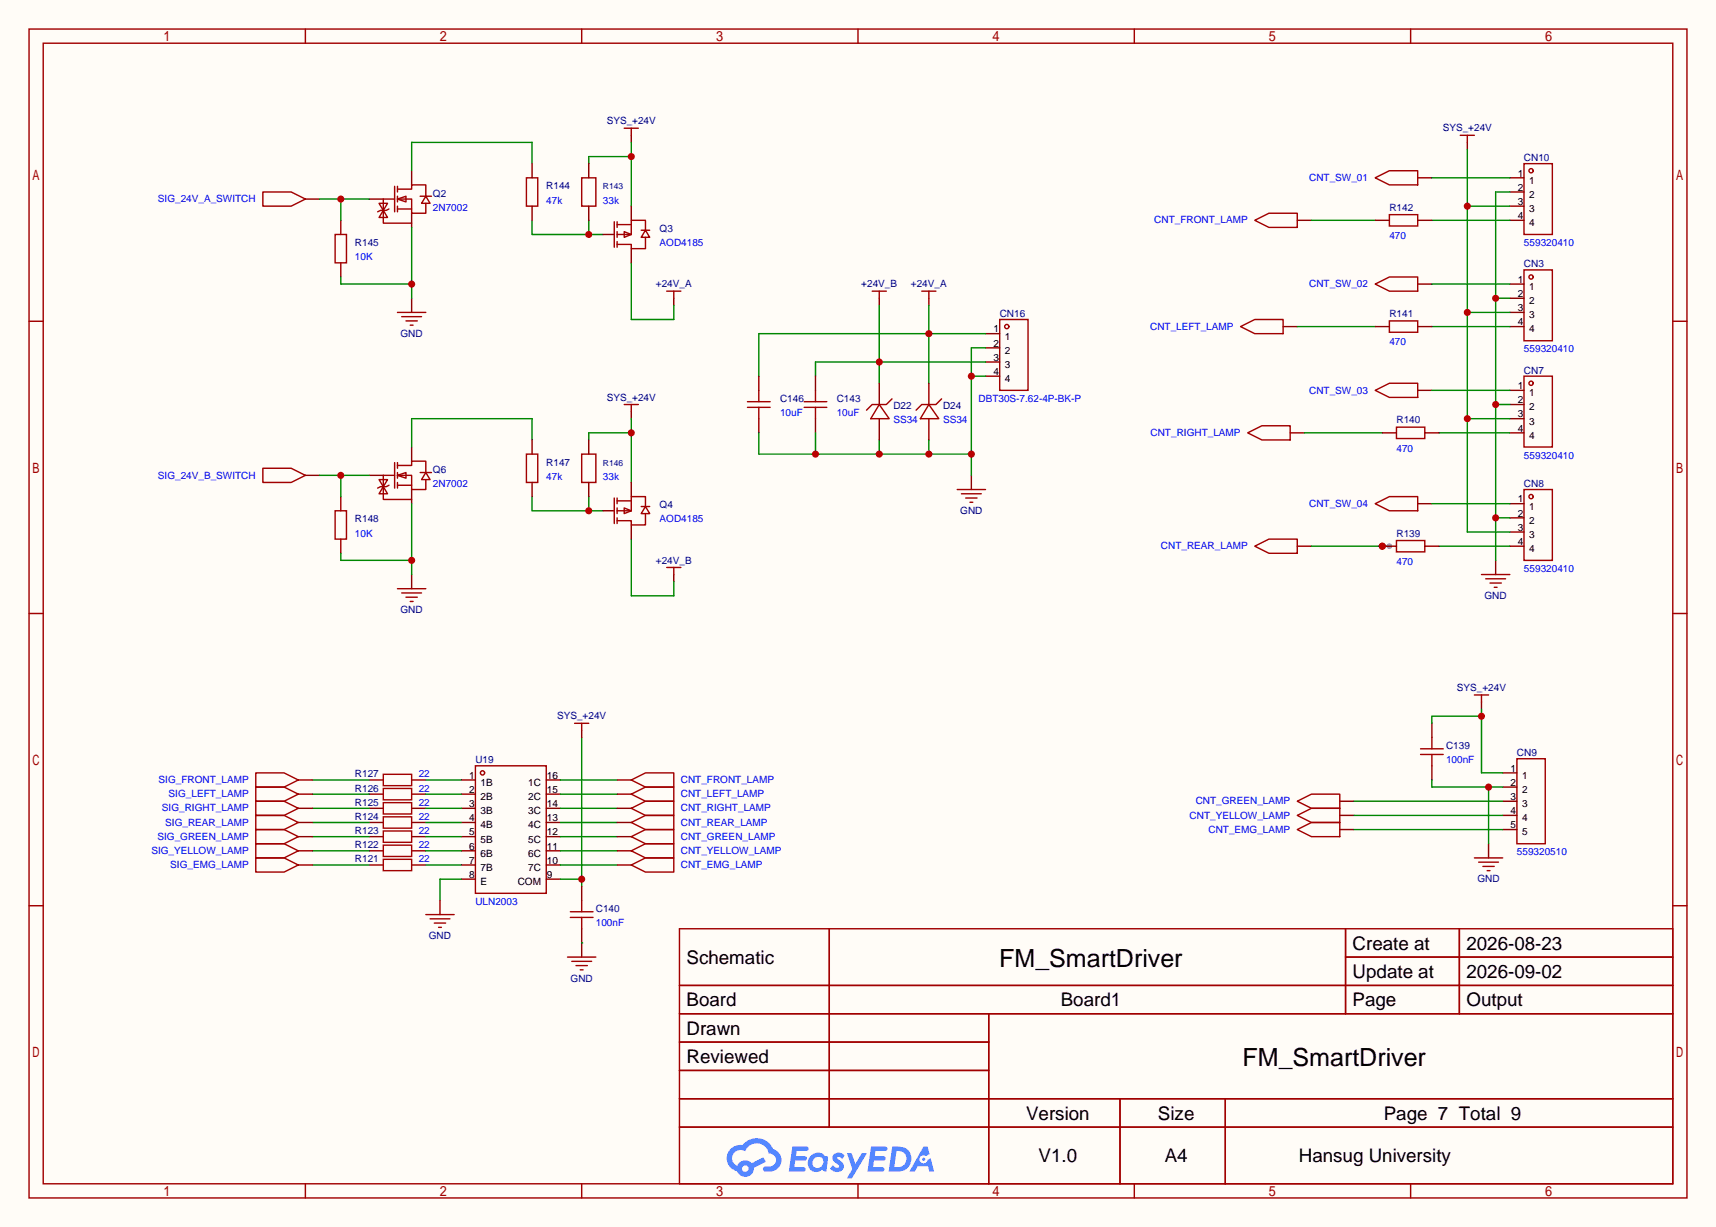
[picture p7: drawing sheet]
<svg xmlns="http://www.w3.org/2000/svg" width="308mm" height="220mm" viewBox="0 0 308 220" stroke-linecap="round" stroke-linejoin="round" font-family="sans-serif">
<path d="M0 0h307.6v220h-307.6z" fill="#fffcf7"/>
<g fill="none" stroke="#a10000" stroke-width=".25">
<path d="M5.2 5.2h297.2v209.6h-297.2zM7.7 7.7h292.1v204.5h-292.1zM54.7 5.2v2.5M104.3 5.2v2.5M153.8 5.2v2.5M203.3 5.2v2.5M252.9 5.2v2.5M5.2 57.6h2.5M299.8 57.6h2.6M5.2 110h2.5M299.8 110h2.6M5.2 162.4h2.5"/>
<path d="M121.8 166.5h178v45.7h-178zM121.8 176.7h178M148.7 166.5v35.6M241.2 166.5v15.2M241.2 171.6h58.6M261.6 166.5v15.2M299.8 162.4h2.6M121.8 181.7h178M121.8 186.8h55.4M121.8 197h178M121.8 191.9h55.4M177.2 181.7v30.5"/>
<path d="M200.8 197v15.2M219.6 197v15.2M54.7 212.2v2.6M104.3 212.2v2.6M121.8 202.1h178M153.8 212.2v2.6M203.3 212.2v2.6M252.9 212.2v2.6"/>
</g>
<g fill="#5487ff">
<path d="M149.5 206.9a1.3 1.3 0 0 1 1.9 .3l-.4 .6a.54 .54 0 0 0-1-.2l.2 .2a1.58 1.58 0 0 1 1 1.5 1.43 1.43 0 0 1-2.4 .2l.5-.6a.64 .64 0 0 0 .5 .5 .64 .64 0 0 0 .6-.3l-.1-.3a1.6 1.6 0 0 1-1.1-1.5z"/>
<path d="M151.8 206.7h.8l.7 2 1.2-2h.9l-2.7 4.5h-.9l1-1.6z"/>
<path d="M142 205.5h1.7a1.31 1.31 0 0 1 1.2 .2 .4 .4 0 0 1-.3 .6h-1.8l-.1 1h1.6a.4 .4 0 0 1 .3 .4 .4 .4 0 0 1-.4 .4h-1.6l-.2 1.2 .8-.1a1.23 1.23 0 0 1 1.2 .2 .39 .39 0 0 1-.4 .6h-2.6z"/>
<path d="M156.1 205.5h1.7a1.32 1.32 0 0 1 1.2 .2 .39 .39 0 0 1-.3 .6h-1.8l-.1 1h1.6a.4 .4 0 0 1 .4 .4 .4 .4 0 0 1-.5 .4h-1.6l-.2 1.1h.8a1.23 1.23 0 0 1 1.2 .2 .39 .39 0 0 1-.4 .6h-2.6z"/>
<path d="M165.5 205.6h.8l.3 1.3-.6 .3a.75 .75 0 0 0-1.1 .3 .75 .75 0 0 0 .5 1.1 .75 .75 0 0 0 .9-.7l.5-.3 .6 2.4h-.8l-.3-.9h-1.8l-.5 .9h-1z"/>
<path d="M159.9 205.6l-.6 4.4h1.4a2.27 2.27 0 0 0 2.7-2.3 2.27 2.27 0 0 0-2.7-2.1zM160.7 206.3a1.5 1.5 0 0 1 1.8 1.6 1.5 1.5 0 0 1-1.9 1.3h-.3z"/>
<path d="M145.4 207.2a1.62 1.62 0 0 0-.4 2.1 1.62 1.62 0 0 0 2 .6l.3-.2 .4 .2 .4 .1 .3-2.4-.1-.3-.5-.1a1.58 1.58 0 0 0-2.4 0zM146 207.7a.98 .98 0 0 1 1.5 .2 .98 .98 0 0 1-.6 1.4 .94 .94 0 0 1-1.2-.4 .94 .94 0 0 1 .3-1.2z"/>
<path d="M131 206a2.37 2.37 0 0 0 1.1 4 1.54 1.54 0 0 0 1.8 1 1.54 1.54 0 0 0 1.2-1.6l2.2-1.1-.5-.8-2.1 1a1.57 1.57 0 0 0-2.6 .5 1.5 1.5 0 0 1-.7-2.1 1.5 1.5 0 0 1 2.2-.5 2.23 2.23 0 0 1 2.3-1.4 2.23 2.23 0 0 1 2 1.8 1.16 1.16 0 0 1 1.2 1.1 1.16 1.16 0 0 1-1.1 1.2h-.7a.47 .47 0 0 0-.5 .4 .47 .47 0 0 0 .4 .5 2.23 2.23 0 0 0 2.2-.6 2.23 2.23 0 0 0 .5-2.3 2.16 2.16 0 0 0-1.3-1.1 3.2 3.2 0 0 0-5.5-.7l-1.1 .1zM133 209.5a.6 .6 0 0 1 1.2 0 .6 .6 0 0 1-1.2 0z"/>
<circle cx="165.6" cy="207.8" r=".28"/>
</g>
<g fill="none" stroke="#a10000" stroke-width=".25">
<path d="M71.2 56h5.1M72 56.8h3.6M72.8 57.5h2M73.5 58.3h.5M171.6 87.8h5.1M172.3 88.5h3.6M173.1 89.3h2M173.9 90h.5M71.2 105.5h5.1M72 106.3h3.6M72.8 107.1h2M73.5 107.8h.5"/>
<path d="M265.6 103h5M266.3 103.8h3.6M267.1 104.5h2M267.8 105.3h.6M85.2 137.3h12.7v22.8h-12.7zM264.3 153.8h5.1M265 154.6h3.6M265.8 155.3h2M266.6 156.1h.5M76.3 164h5.1M77.1 164.7h3.5M77.9 165.5h2"/>
<path d="M78.6 166.2h.5M101.7 171.6h5.1M102.5 172.3h3.5M103.3 173.1h2M104 173.9h.5"/>
<circle cx="86.5" cy="138.6" r=".38"/>
</g>
<g fill="none" stroke="#870000" stroke-width=".25">
<path d="M73.8 53.5v2.5M174.1 85.2v2.6M73.8 103v2.5M268.1 100.5v2.5M82.7 139.8h2.5M97.9 139.8h2.6M82.7 142.4h2.5M82.7 144.9h2.5M82.7 147.4h2.5M82.7 150h2.5M82.7 152.5h2.5M82.7 155.1h2.5"/>
<path d="M82.7 157.6h2.5M97.9 142.4h2.6M97.9 144.9h2.6M97.9 147.4h2.6M97.9 150h2.6M97.9 152.5h2.6M97.9 155.1h2.6M97.9 157.6h2.6M266.8 151.3v2.5M78.9 161.4v2.6M104.3 169v2.6"/>
</g>
<path d="M104.3 132.2v26.7M82.7 157.6h-3.8v3.8M100.5 157.6h3.8" fill="none" stroke="#008700" stroke-width=".25"/>
<circle cx="104.3" cy="157.6" r=".63" fill="#c00"/>
<g fill="none" stroke="#870000" stroke-width=".25">
<path d="M54.7 35.7h2.6M61.1 39.5v2.5M113.2 24.3v1.2M263 25.5v1.3M61.1 47.1v2.6M120.8 53.5v1.2M157.6 53.5v1.2M166.5 53.5v1.2M176.7 59.8h2.5M113.2 73.8v1.3M176.7 62.4h2.5M176.7 64.9h2.5"/>
<path d="M176.7 67.4h2.5M54.7 85.2h2.6M61.1 89v2.6M61.1 96.6v2.6M120.8 103v1.3M53.5 139.8h2.5M66.2 139.8h2.5M73.8 139.8h2.5M104.3 130.9v1.3M256.7 129.7v2.5M256.7 137.3v2.5M265.6 125.9v1.2"/>
<path d="M53.5 142.4h2.5M53.5 150h2.5M53.5 144.9h2.5M53.5 147.4h2.5M53.5 152.5h2.5M53.5 155.1h2.5M66.2 142.4h2.5M66.2 150h2.5M66.2 144.9h2.5M66.2 147.4h2.5M66.2 152.5h2.5M66.2 155.1h2.5"/>
<path d="M73.8 142.4h2.5M73.8 150h2.5M73.8 144.9h2.5M73.8 147.4h2.5M73.8 152.5h2.5M73.8 155.1h2.5M104.3 158.9v2.5M104.3 166.5v2.5"/>
</g>
<g fill="none" stroke="#a10000" stroke-width=".25">
<path d="M47.1 34.4h5.1l2.5 1.3-2.5 1.3h-5.1zM111.9 23h2.5M113.2 23v1.3M261.7 24.3h2.6M263 24.3v1.2M60.1 42h2v5.1h-2zM119.5 52.2h2.5M120.8 52.2v1.3M156.3 52.2h2.6M157.6 52.2v1.3M165.2 52.2h2.6M166.5 52.2v1.3"/>
<path d="M179.2 57.3h5.1v12.7h-5.1zM111.9 72.5h2.5M113.2 72.5v1.3M47.1 83.9h5.1l2.5 1.3-2.5 1.3h-5.1zM60.1 91.6h2v5h-2zM119.5 101.7h2.5M120.8 101.7v1.3M45.8 138.6h5.1l2.6 1.2-2.6 1.3h-5.1zM68.7 138.8h5.1v2h-5.1zM103 129.7h2.5M104.3 129.7v1.2M254.6 135.3h4.1"/>
<path d="M254.6 134.2h4.1M256.7 132.2v2M256.7 135.3v2M264.3 124.6h2.5M265.6 124.6v1.3M45.8 141.1h5.1l2.6 1.3-2.6 1.2h-5.1zM45.8 143.6h5.1l2.6 1.3-2.6 1.3h-5.1zM45.8 146.2h5.1l2.6 1.2-2.6 1.3h-5.1zM45.8 148.7h5.1l2.6 1.3-2.6 1.3h-5.1zM45.8 151.3h5.1l2.6 1.2-2.6 1.3h-5.1zM45.8 153.8h5.1l2.6 1.3-2.6 1.2h-5.1zM68.7 141.4h5.1v2h-5.1z"/>
<path d="M68.7 149h5.1v2h-5.1zM68.7 143.9h5.1v2h-5.1zM68.7 146.4h5.1v2.1h-5.1zM68.7 151.5h5.1v2h-5.1zM68.7 154.1h5.1v2h-5.1zM102.2 164.5h4.1M102.2 163.4h4.1M104.3 161.4v2M104.3 164.5v2"/>
<circle cx="180.5" cy="58.5" r=".38"/>
</g>
<g fill="none" stroke="#008700" stroke-width=".25">
<path d="M166.5 54.7v14M176.7 59.8h-40.7v7.6M56 139.8h10.2M76.3 139.8h6.4M100.5 139.8h10.1M56 142.4h10.2M56 150h10.2M56 144.9h10.2M56 152.5h10.2M56 147.4h10.2M56 155.1h10.2M76.3 142.4h6.4"/>
<path d="M76.3 150h6.4M76.3 144.9h6.4M76.3 152.5h6.4M76.3 147.4h6.4M76.3 155.1h6.4M100.5 142.4h10.1M100.5 150h10.1M100.5 144.9h10.1M100.5 152.5h10.1M100.5 147.4h10.1M100.5 155.1h10.1"/>
</g>
<circle cx="166.5" cy="59.8" r=".63" fill="#c00"/>
<path d="M157.6 54.7v14M176.7 64.9h-30.5v2.5" fill="none" stroke="#008700" stroke-width=".25"/>
<circle cx="157.6" cy="64.9" r=".63" fill="#c00"/>
<g fill="none" stroke="#a10000" stroke-width=".25">
<path d="M273.2 29.3h5.1v12.7h-5.1zM273.2 48.4h5.1v12.7h-5.1zM273.2 67.4h5.1v12.7h-5.1zM273.2 87.8h5.1v12.7h-5.1zM271.9 136h5.1v15.3h-5.1z"/>
<circle cx="274.4" cy="30.6" r=".38"/>
<circle cx="274.4" cy="49.7" r=".38"/>
<circle cx="274.4" cy="68.7" r=".38"/>
<circle cx="274.4" cy="89" r=".38"/>
</g>
<g fill="none" stroke="#870000" stroke-width=".25">
<path d="M270.6 31.9h2.6M270.6 34.4h2.6M270.6 37h2.6M270.6 39.5h2.6M270.6 50.9h2.6M270.6 53.5h2.6M270.6 56h2.6M270.6 58.5h2.6M270.6 70h2.6M270.6 72.5h2.6M270.6 75.1h2.6M270.6 77.6h2.6"/>
<path d="M270.6 90.3h2.6M270.6 92.8h2.6M270.6 95.4h2.6M270.6 97.9h2.6M269.4 138.6h2.5M269.4 141.1h2.5M269.4 143.6h2.5M269.4 146.2h2.5M269.4 148.7h2.5"/>
</g>
<path d="M265.6 127.1v11.5h3.8M265.6 128.4h-8.9v1.3" fill="none" stroke="#008700" stroke-width=".25"/>
<circle cx="265.6" cy="128.4" r=".63" fill="#c00"/>
<path d="M134 73h4M134 72h4M136 70v2M136 73v2.1M144.1 73h4.1M144.1 72h4.1M146.2 70v2M146.2 73v2.1" fill="none" stroke="#a10000" stroke-width=".25"/>
<path d="M136 67.4v2.6M136 75.1v2.5M146.2 67.4v2.6M146.2 75.1v2.5" fill="none" stroke="#870000" stroke-width=".25"/>
<path d="M256.7 139.8v1.3h12.7M266.8 141.1v10.2" fill="none" stroke="#008700" stroke-width=".25"/>
<circle cx="266.8" cy="141.1" r=".63" fill="#c00"/>
<g fill="none" stroke="#870000" stroke-width=".25">
<path d="M232.5 39.5h2.6M254.1 31.9h2.6M230 58.5h2.5M254.1 50.9h2.6M231.3 77.6h2.5M254.1 70h2.6M232.5 97.9h2.6M254.1 90.3h2.6M110.6 139.8h2.6M110.6 144.9h2.6M110.6 155.1h2.6M110.6 147.4h2.6"/>
<path d="M110.6 152.5h2.6M110.6 142.4h2.6M110.6 150h2.6M240.2 143.6h2.5M240.2 146.2h2.5M240.2 148.7h2.5"/>
</g>
<g fill="none" stroke="#a10000" stroke-width=".25">
<path d="M224.9 39.5l2.6-1.3h5v2.6h-5zM246.5 31.9l2.5-1.3h5.1v2.5h-5.1zM222.4 58.5l2.5-1.2h5.1v2.5h-5.1zM246.5 50.9l2.5-1.2h5.1v2.5h-5.1zM223.6 77.6l2.6-1.3h5.1v2.6h-5.1zM246.5 70l2.5-1.3h5.1v2.5h-5.1zM224.9 97.9l2.6-1.3h5v2.6h-5zM246.5 90.3l2.5-1.3h5.1v2.6h-5.1zM113.2 139.8l2.5-1.2h5.1v2.5h-5.1zM113.2 144.9l2.5-1.3h5.1v2.6h-5.1zM113.2 155.1l2.5-1.3h5.1v2.5h-5.1zM113.2 147.4l2.5-1.2h5.1v2.5h-5.1z"/>
<path d="M113.2 152.5l2.5-1.2h5.1v2.5h-5.1zM113.2 142.4l2.5-1.3h5.1v2.5h-5.1zM113.2 150l2.5-1.3h5.1v2.6h-5.1zM232.5 143.6l2.6-1.2h5.1v2.5h-5.1zM232.5 146.2l2.6-1.3h5.1v2.5h-5.1zM232.5 148.7l2.6-1.3h5.1v2.6h-5.1z"/>
</g>
<path d="M263 26.8v68.6h7.6M263 37h7.6M263 56h7.6M263 75.1h7.6M242.7 143.6h26.7M242.7 146.2h26.7M242.7 148.7h26.7" fill="none" stroke="#008700" stroke-width=".25"/>
<g fill="#c00">
<circle cx="263" cy="37" r=".63"/>
<circle cx="263" cy="56" r=".63"/>
<circle cx="263" cy="75.1" r=".63"/>
</g>
<path d="M256.7 39.5h13.9M270.6 34.4h-2.5v66.1M256.7 58.5h13.9M268.1 53.5h2.5M257.9 77.6h12.7M268.1 72.5h2.5M257.9 97.9h12.7M268.1 92.8h2.5" fill="none" stroke="#008700" stroke-width=".25"/>
<g fill="#c00">
<circle cx="268.1" cy="53.5" r=".63"/>
<circle cx="268.1" cy="72.5" r=".63"/>
<circle cx="268.1" cy="92.8" r=".63"/>
</g>
<path d="M256.7 31.9h13.9M256.7 70h13.9M235.1 97.9h13.9" fill="none" stroke="#008700" stroke-width=".25"/>
<circle cx="247.8" cy="97.9" r=".63" fill="#c00"/>
<circle cx="249" cy="97.9" r=".51" fill="#999"/>
<path d="M95.4 39.5v2.5h12.7M105.5 39.5v2.5M235.1 39.5h11.4M232.5 58.5h14M256.7 50.9h13.9M233.8 77.6h14M256.7 90.3h13.9" fill="none" stroke="#008700" stroke-width=".25"/>
<circle cx="105.5" cy="42" r=".63" fill="#c00"/>
<path d="M95.4 89v2.6h12.7M105.5 89v2.6" fill="none" stroke="#008700" stroke-width=".25"/>
<circle cx="105.5" cy="91.6" r=".63" fill="#c00"/>
<path d="M66.2 35.7h2.5M73.8 30.6v2.5M73.8 38.2v2.6M66.2 85.2h2.5M73.8 80.1v2.6M73.8 87.8v2.5" fill="none" stroke="#870000" stroke-width=".25"/>
<g fill="none" stroke="#a10000" stroke-width=".25">
<path d="M67.9 36.4h1.6l-.8 1.3zM68.7 37.7l.8 1.3h-1.6zM69.7 37.5l-.5 .2h-1l-.5 .3M70.7 35.7h-2v4.3h5.1M70.7 33.4v4.6M71.2 35.7h2.6v2.5h2.5v-1.8M71.2 33.9h2.6v-.8h2.5v2.1M71.2 35.7l1.6-.5v1zM71.2 33.4v1M71.2 35.2v1M71.2 37v1M71.2 37.5h2.6"/>
<path d="M75.3 35.2h2M76.3 35.2l.8 1.2h-1.5zM67.9 86h1.6l-.8 1.2zM68.7 87.2l.8 1.3h-1.6zM69.7 87l-.5 .2h-1l-.5 .3M70.7 85.2h-2v4.3h5.1M70.7 82.9v4.6M71.2 85.2h2.6v2.6h2.5v-1.8M71.2 83.4h2.6v-.7h2.5v2M71.2 85.2l1.6-.5v1zM71.2 82.9v1M71.2 84.7v1"/>
<path d="M71.2 86.5v1M71.2 87h2.6M75.3 84.7h2M76.3 84.7l.8 1.3h-1.5z"/>
</g>
<path d="M95.4 29.3v-3.8h-21.6v5.1M61.1 49.7v1.2h12.7M73.8 40.8v12.7M95.4 78.9v-3.8h-21.6v5" fill="none" stroke="#008700" stroke-width=".25"/>
<circle cx="73.8" cy="50.9" r=".63" fill="#c00"/>
<path d="M61.1 99.2v1.3h12.7M73.8 90.3v12.7" fill="none" stroke="#008700" stroke-width=".25"/>
<circle cx="73.8" cy="100.5" r=".63" fill="#c00"/>
<path d="M57.3 35.7h8.9M61.1 35.7v3.8" fill="none" stroke="#008700" stroke-width=".25"/>
<circle cx="61.1" cy="35.7" r=".63" fill="#c00"/>
<path d="M57.3 85.2h8.9M61.1 85.2v3.8" fill="none" stroke="#008700" stroke-width=".25"/>
<circle cx="61.1" cy="85.2" r=".63" fill="#c00"/>
<path d="M136 77.6v3.8h38.1M146.2 77.6v3.8M157.6 78.9v2.5M166.5 78.9v2.5M174.1 67.4h2.6M176.7 62.4h-2.6v22.8" fill="none" stroke="#008700" stroke-width=".25"/>
<g fill="#c00">
<circle cx="174.1" cy="67.4" r=".63"/>
<circle cx="174.1" cy="81.4" r=".63"/>
<circle cx="166.5" cy="81.4" r=".63"/>
<circle cx="157.6" cy="81.4" r=".63"/>
<circle cx="146.2" cy="81.4" r=".63"/>
</g>
<path d="M113.2 75.1v11.4M113.2 77.6h-7.7v1.3" fill="none" stroke="#008700" stroke-width=".25"/>
<circle cx="113.2" cy="77.6" r=".63" fill="#c00"/>
<path d="M113.2 25.5v11.5M113.2 28.1h-7.7v1.2" fill="none" stroke="#008700" stroke-width=".25"/>
<circle cx="113.2" cy="28.1" r=".63" fill="#c00"/>
<path d="M113.2 47.1v10.2h7.6v-2.6M113.2 96.6v10.2h7.6v-2.5" fill="none" stroke="#008700" stroke-width=".25"/>
<g fill="none" stroke="#870000" stroke-width=".25">
<path d="M95.4 29.3v2.6M95.4 37v2.5M105.5 29.3v2.6M105.5 37v2.5M113.2 37v2.5M108.1 42h2M113.2 44.6v2.5M95.4 78.9v2.5M105.5 78.9v2.5M157.6 68.7v3.8M157.6 75.1v3.8M166.5 68.7v3.8"/>
<path d="M166.5 75.1v3.8M95.4 86.5v2.5M105.5 86.5v2.5M108.1 91.6h2M113.2 86.5v2.5M113.2 94.1v2.5M247.8 97.9h2.5M255.4 97.9h2.5"/>
</g>
<g fill="none" stroke="#a10000" stroke-width=".25">
<path d="M94.4 31.9h2v5.1h-2zM104.3 31.9h2.5v5.1h-2.5zM110.1 39.8v4.5M110.6 39.8v1M110.6 41.5v1M110.6 43.3v1M110.6 40.3h2.6M111.9 41.5l1.3 .5-1.3 .5zM114.9 41.3h1.6M115.7 41.3v-1.8h-2.5v2.5h-2.6M115.7 42.5v2.1h-2.5v-.8h-2.6M115.7 41.3l.8 1.2h-1.6z"/>
<path d="M157.6 72.5l1.8 2.6h-3.3zM159.9 71.5l-1 1h-2.6l-1 1M166.5 72.5l1.8 2.6h-3.3zM168.8 71.5l-1 1h-2.6l-1 1M94.4 81.4h2v5.1h-2zM104.3 81.4h2.5v5.1h-2.5zM110.1 89.3v4.6M110.6 89.3v1M110.6 91.1v1M110.6 92.8v1.1M110.6 89.8h2.6M111.9 91.1l1.3 .5-1.3 .5z"/>
<path d="M114.9 90.8h1.6M115.7 90.8v-1.8h-2.5v2.6h-2.6M115.7 92.1v2h-2.5v-.8h-2.6M115.7 90.8l.8 1.3h-1.6zM250.3 96.9h5.1v2h-5.1z"/>
</g>
<circle cx="247.8" cy="97.9" r=".63" fill="#c00"/>
<path d="M249 38.5h5.1v2h-5.1zM249 57.5h5.1v2.1h-5.1zM250.3 76.6h5.1v2h-5.1z" fill="none" stroke="#a10000" stroke-width=".25"/>
<path d="M246.5 39.5h2.5M254.1 39.5h2.6M246.5 58.5h2.5M254.1 58.5h2.6M247.8 77.6h2.5M255.4 77.6h2.5" fill="none" stroke="#870000" stroke-width=".25"/>
<path d="M104.3 169h.1" fill="none" stroke="#008700" stroke-width=".25"/>
<g font-size="4.5">
<text x="179.1" y="173.4">FM_SmartDriver</text>
<text x="222.7" y="191.1">FM_SmartDriver</text>
</g>
<g font-size="3.4">
<text x="123.1" y="172.8">Schematic</text>
<text x="242.5" y="170.3">Create at</text>
<text x="262.9" y="170.3">2026-08-23</text>
<text x="242.5" y="175.3">Update at</text>
<text x="262.9" y="175.3">2026-09-02</text>
<text x="123.1" y="180.4">Board</text>
<text x="123.1" y="185.5">Drawn</text>
<text x="190.1" y="180.4">Board1</text>
<text x="242.5" y="180.4">Page</text>
<text x="262.9" y="180.4">Output</text>
<text x="123.1" y="190.6">Reviewed</text>
<text x="183.9" y="200.7">Version</text>
<text x="207.6" y="200.7">Size</text>
<text x="248" y="200.7">Page 7 Total 9</text>
<text x="186.2" y="208.4">V1.0</text>
<text x="208.8" y="208.4">A4</text>
<text x="232.8" y="208.4">Hansug University</text>
</g>
<g font-size="1.8" fill="#000080">
<text x="108.7" y="22.3">SYS_+24V</text>
<text x="258.6" y="23.6">SYS_+24V</text>
<text x="273.2" y="28.9">CN10</text>
<text x="77.6" y="35.2">Q2</text>
<text x="97.9" y="34">R144</text>
<text x="118.2" y="41.6">Q3</text>
<text x="249" y="37.8">R142</text>
<text x="63.6" y="44.1">R145</text>
<text x="273.2" y="47.9">CN3</text>
<text x="117.6" y="51.5">+24V_A</text>
<text x="154.4" y="51.5">+24V_B</text>
<text x="163.3" y="51.5">+24V_A</text>
<text x="179.2" y="56.8">CN16</text>
<text x="249" y="56.8">R141</text>
<text x="71.8" y="60.4">GND</text>
<text x="108.7" y="71.8">SYS_+24V</text>
<text x="273.2" y="67">CN7</text>
<text x="139.8" y="72.1">C146</text>
<text x="150" y="72.1">C143</text>
<text x="160.1" y="73.3">D22</text>
<text x="169" y="73.3">D24</text>
<text x="250.3" y="75.9">R140</text>
<text x="97.9" y="83.5">R147</text>
<text x="77.6" y="84.8">Q6</text>
<text x="273.2" y="87.3">CN8</text>
<text x="63.6" y="93.7">R148</text>
<text x="118.2" y="91.1">Q4</text>
<text x="172.1" y="92.1">GND</text>
<text x="117.6" y="101">+24V_B</text>
<text x="250.3" y="96.2">R139</text>
<text x="266.1" y="107.4">GND</text>
<text x="71.8" y="109.9">GND</text>
<text x="261.1" y="123.9">SYS_+24V</text>
<text x="99.9" y="129">SYS_+24V</text>
<text x="85.2" y="136.8">U19</text>
<text x="259.2" y="134.3">C139</text>
<text x="271.9" y="135.6">CN9</text>
<text x="63.6" y="141.9">R126</text>
<text x="63.6" y="139.4">R127</text>
<text x="63.6" y="149.5">R123</text>
<text x="63.6" y="144.5">R125</text>
<text x="63.6" y="147">R124</text>
<text x="63.6" y="152.1">R122</text>
<text x="63.6" y="154.6">R121</text>
<text x="264.8" y="158.2">GND</text>
<text x="106.8" y="163.5">C140</text>
<text x="76.9" y="168.3">GND</text>
<text x="102.3" y="176">GND</text>
</g>
<g font-size="1.8" fill="#00f">
<text x="234.7" y="32.4">CNT_SW_01</text>
<text x="28.3" y="36.3">SIG_24V_A_SWITCH</text>
<text x="77.6" y="37.8">2N7002</text>
<text x="97.9" y="36.5">47k</text>
<text x="108.1" y="36.5">33k</text>
<text x="206.9" y="40.1">CNT_FRONT_LAMP</text>
<text x="63.6" y="46.7">10K</text>
<text x="118.2" y="44.1">AOD4185</text>
<text x="249" y="42.9">470</text>
<text x="273.2" y="44.1">559320410</text>
<text x="234.7" y="51.5">CNT_SW_02</text>
<text x="206.2" y="59.1">CNT_LEFT_LAMP</text>
<text x="249" y="61.9">470</text>
<text x="273.2" y="63.2">559320410</text>
<text x="234.7" y="70.5">CNT_SW_03</text>
<text x="139.8" y="74.6">10uF</text>
<text x="150" y="74.6">10uF</text>
<text x="160.1" y="75.9">SS34</text>
<text x="169" y="75.9">SS34</text>
<text x="175.4" y="72.1">DBT30S-7.62-4P-BK-P</text>
<text x="206.2" y="78.2">CNT_RIGHT_LAMP</text>
<text x="250.3" y="81">470</text>
<text x="273.2" y="82.2">559320410</text>
<text x="28.3" y="85.8">SIG_24V_B_SWITCH</text>
<text x="77.6" y="87.3">2N7002</text>
<text x="97.9" y="86">47k</text>
<text x="108.1" y="86">33k</text>
<text x="118.2" y="93.7">AOD4185</text>
<text x="234.7" y="90.9">CNT_SW_04</text>
<text x="63.6" y="96.2">10K</text>
<text x="208.1" y="98.5">CNT_REAR_LAMP</text>
<text x="250.3" y="101.3">470</text>
<text x="273.2" y="102.5">559320410</text>
<text x="259.2" y="136.8">100nF</text>
<text x="28.4" y="140.4">SIG_FRONT_LAMP</text>
<text x="30.2" y="142.9">SIG_LEFT_LAMP</text>
<text x="75.1" y="141.9">22</text>
<text x="75.1" y="139.4">22</text>
<text x="122" y="142.9">CNT_LEFT_LAMP</text>
<text x="122" y="140.4">CNT_FRONT_LAMP</text>
<text x="29" y="145.5">SIG_RIGHT_LAMP</text>
<text x="29.6" y="148">SIG_REAR_LAMP</text>
<text x="75.1" y="149.5">22</text>
<text x="75.1" y="144.5">22</text>
<text x="75.1" y="147">22</text>
<text x="122" y="145.5">CNT_RIGHT_LAMP</text>
<text x="122" y="148">CNT_REAR_LAMP</text>
<text x="213.2" y="146.7">CNT_YELLOW_LAMP</text>
<text x="214.3" y="144.2">CNT_GREEN_LAMP</text>
<text x="216.6" y="149.3">CNT_EMG_LAMP</text>
<text x="27.1" y="153.1">SIG_YELLOW_LAMP</text>
<text x="28.2" y="150.6">SIG_GREEN_LAMP</text>
<text x="30.5" y="155.6">SIG_EMG_LAMP</text>
<text x="75.1" y="152.1">22</text>
<text x="75.1" y="154.6">22</text>
<text x="122" y="155.6">CNT_EMG_LAMP</text>
<text x="122" y="153.1">CNT_YELLOW_LAMP</text>
<text x="122" y="150.6">CNT_GREEN_LAMP</text>
<text x="271.9" y="153.3">559320510</text>
<text x="85.2" y="162.2">ULN2003</text>
<text x="106.8" y="166">100nF</text>
</g>
<g font-size="1.8">
<text x="272.1" y="31.7">1</text>
<text x="272.1" y="34.2">2</text>
<text x="274.1" y="32.9">1</text>
<text x="274.1" y="35.5">2</text>
<text x="272.1" y="36.7">3</text>
<text x="272.1" y="39.3">4</text>
<text x="274.1" y="38">3</text>
<text x="274.1" y="40.6">4</text>
<text x="272.1" y="50.7">1</text>
<text x="272.1" y="53.3">2</text>
<text x="274.1" y="52">1</text>
<text x="178.1" y="59.6">1</text>
<text x="272.1" y="55.8">3</text>
<text x="272.1" y="58.3">4</text>
<text x="274.1" y="54.5">2</text>
<text x="274.1" y="57.1">3</text>
<text x="274.1" y="59.6">4</text>
<text x="178.1" y="62.1">2</text>
<text x="178.1" y="64.7">3</text>
<text x="180.1" y="60.9">1</text>
<text x="180.1" y="63.4">2</text>
<text x="180.1" y="66">3</text>
<text x="178.1" y="67.2">4</text>
<text x="180.1" y="68.5">4</text>
<text x="272.1" y="69.8">1</text>
<text x="274.1" y="71">1</text>
<text x="272.1" y="72.3">2</text>
<text x="272.1" y="74.8">3</text>
<text x="272.1" y="77.4">4</text>
<text x="274.1" y="73.6">2</text>
<text x="274.1" y="76.1">3</text>
<text x="274.1" y="78.7">4</text>
<text x="272.1" y="90.1">1</text>
<text x="272.1" y="92.6">2</text>
<text x="272.1" y="95.2">3</text>
<text x="274.1" y="91.4">1</text>
<text x="274.1" y="93.9">2</text>
<text x="272.1" y="97.7">4</text>
<text x="274.1" y="96.4">3</text>
<text x="274.1" y="99">4</text>
<text x="84.1" y="139.6">1</text>
<text x="84.1" y="142.2">2</text>
<text x="86.2" y="140.9">1B</text>
<text x="86.2" y="143.4">2B</text>
<text x="94.7" y="143.4">2C</text>
<text x="94.7" y="140.9">1C</text>
<text x="98" y="142.2">15</text>
<text x="98" y="139.6">16</text>
<text x="270.8" y="138.3">1</text>
<text x="270.8" y="140.9">2</text>
<text x="270.8" y="143.4">3</text>
<text x="272.8" y="139.6">1</text>
<text x="272.8" y="142.2">2</text>
<text x="84.1" y="144.7">3</text>
<text x="84.1" y="147.2">4</text>
<text x="84.1" y="149.8">5</text>
<text x="86.2" y="146">3B</text>
<text x="86.2" y="148.5">4B</text>
<text x="94.7" y="148.5">4C</text>
<text x="94.7" y="146">3C</text>
<text x="98" y="149.8">12</text>
<text x="98" y="147.2">13</text>
<text x="98" y="144.7">14</text>
<text x="270.8" y="146">4</text>
<text x="270.8" y="148.5">5</text>
<text x="272.8" y="144.7">3</text>
<text x="272.8" y="147.2">4</text>
<text x="272.8" y="149.8">5</text>
<text x="84.1" y="152.3">6</text>
<text x="84.1" y="154.9">7</text>
<text x="86.2" y="151">5B</text>
<text x="86.2" y="153.6">6B</text>
<text x="94.7" y="153.6">6C</text>
<text x="94.7" y="151">5C</text>
<text x="98" y="154.9">10</text>
<text x="98" y="152.3">11</text>
<text x="84.1" y="157.4">8</text>
<text x="86.2" y="156.1">7B</text>
<text x="86.2" y="158.7">E</text>
<text x="92.8" y="158.7">COM</text>
<text x="94.7" y="156.1">7C</text>
<text x="98" y="157.4">9</text>
</g>
<g font-size="1.5" fill="#000080">
<text x="108.1" y="34">R143</text>
<text x="108.1" y="83.5">R146</text>
</g>
</svg>
